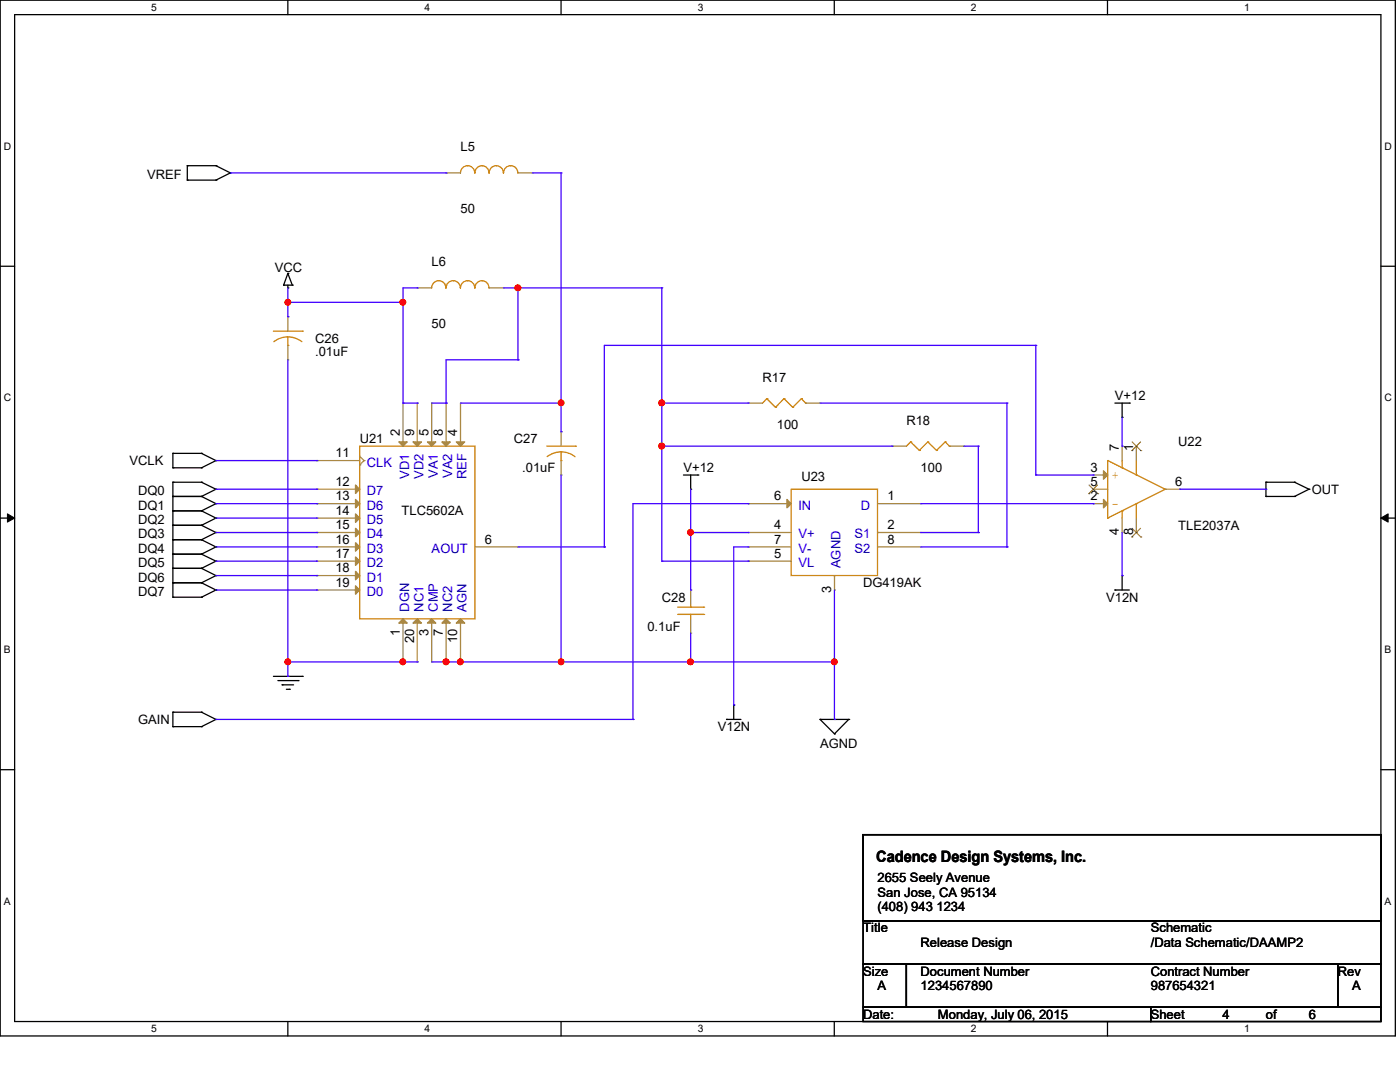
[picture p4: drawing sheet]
<svg xmlns="http://www.w3.org/2000/svg" width="279mm" height="216mm" viewBox="0 0 279 216" stroke-linecap="round" stroke-linejoin="round" font-family="sans-serif">
<path d="M0 0h278.5v206.7h-278.5zM2.9 2.9h272.7v200.9h-272.7z" fill="none" stroke="#000" stroke-width=".25"/>
<g fill="#fff">
<path d="M30.2 .3h1.1v2.3h-1.1z"/>
<path d="M30.2 204.1h1.1v2.3h-1.1z"/>
</g>
<path d="M57.4 0v2.9M57.4 203.8v2.9" fill="none" stroke="#000" stroke-width=".25"/>
<g fill="#fff">
<path d="M84.7 .3h1.1v2.3h-1.1z"/>
<path d="M84.7 204.1h1.1v2.3h-1.1z"/>
</g>
<path d="M112 0v2.9M112 203.8v2.9" fill="none" stroke="#000" stroke-width=".25"/>
<g fill="#fff">
<path d="M139.2 .3h1.1v2.3h-1.1z"/>
<path d="M139.2 204.1h1.1v2.3h-1.1z"/>
</g>
<path d="M166.5 0v2.9M166.5 203.8v2.9" fill="none" stroke="#000" stroke-width=".25"/>
<g fill="#fff">
<path d="M193.8 .3h1.1v2.3h-1.1z"/>
<path d="M193.8 204.1h1.1v2.3h-1.1z"/>
</g>
<path d="M221 0v2.9M221 203.8v2.9" fill="none" stroke="#000" stroke-width=".25"/>
<g fill="#fff">
<path d="M248.3 .3h1.1v2.3h-1.1z"/>
<path d="M248.3 204.1h1.1v2.3h-1.1z"/>
<path d="M.8 28h1.4v2.3h-1.4z"/>
<path d="M276.3 28h1.4v2.3h-1.4z"/>
<path d="M.8 78.2h1.4v2.3h-1.4z"/>
<path d="M276.3 78.2h1.4v2.3h-1.4z"/>
</g>
<path d="M0 53.1h2.9M275.6 53.1h2.9" fill="none" stroke="#000" stroke-width=".25"/>
<g fill="#fff">
<path d="M.8 128.5h1.3v2.2h-1.3z"/>
<path d="M276.3 128.5h1.3v2.2h-1.3z"/>
</g>
<path d="M0 103.4h2.9M275.6 103.4h2.9" fill="none" stroke="#000" stroke-width=".25"/>
<path d="M1.5 102.5l1.4 .9-1.4 .8zM275.6 103.4l1.4-.9v1.7z" fill="#000" stroke="#000" stroke-width=".2"/>
<g fill="#fff">
<path d="M.8 178.7h1.3v2.2h-1.3z"/>
<path d="M276.3 178.7h1.3v2.2h-1.3z"/>
</g>
<g fill="none" stroke="#000" stroke-width=".25">
<path d="M37.4 35.9h.1M37.4 33.1h.1M37.4 33.1h5.7M37.4 35.9h5.7M37.4 33.1v2.8M43.1 33.1h.1M43.1 35.9h.1M43.1 33.1l2.9 1.4M46 34.5h.1M46 34.5l-2.9 1.4M56.6 56.9h.1M56.6 56.9h1.7"/>
<path d="M57.4 57.4h.1M57.4 54.6h.1M57.4 56.9v.5M57.4 54.6l-.8 2.3M57.4 54.6l.9 2.3M58.3 56.9h.1M34.5 99.1h.1M34.5 96.2h.1M34.5 93.3h.1M34.5 90.5h.1M34.5 96.2h5.7M34.5 99.1h5.7"/>
<path d="M34.5 90.5v2.8M34.5 96.2v23M34.5 90.5h5.7M34.5 93.3h5.7M40.2 96.2h.1M40.2 99.1h.1M40.2 90.5h.1M40.2 93.3h.1M40.2 96.2l2.9 1.4M40.2 90.5l2.9 1.4M40.2 99.1l2.9 1.4M43.1 97.6h.1"/>
<path d="M43.1 91.9h.1M43.1 97.6l-2.9 1.5M43.1 91.9l-2.9 1.4M136.4 94.8h2.9M137.8 97.6h.1M137.8 94.8v2.8M139.3 94.8h.1M222.5 80.4h2.9M223.9 83.3h.1M223.9 80.4v2.9M225.4 80.4h.1M252.6 99.1h.1"/>
<path d="M252.6 96.2h.1M252.6 96.2h5.8M252.6 99.1h5.8M252.6 96.2v2.9M258.4 96.2h.1M258.4 99.1h.1M258.4 96.2l2.8 1.4M261.2 97.6h.1M261.2 97.6l-2.8 1.5M34.5 107.7h.1M34.5 104.8h.1M34.5 101.9h.1"/>
<path d="M34.5 113.4h.1M34.5 110.6h.1M34.5 116.3h.1M34.5 119.2h.1M34.5 104.8h5.7M34.5 107.7h5.7M34.5 101.9h5.7M34.5 110.6h5.7M34.5 113.4h5.7M34.5 116.3h5.7M34.5 119.2h5.7M40.2 104.8h.1"/>
<path d="M40.2 107.7h.1M40.2 101.9h.1M40.2 110.6h.1M40.2 113.4h.1M40.2 116.3h.1M40.2 119.2h.1M40.2 104.8l2.9 1.5M40.2 101.9l2.9 1.5M40.2 110.6l2.9 1.4M40.2 107.7l2.9 1.4M40.2 113.4l2.9 1.5M40.2 116.3l2.9 1.4"/>
<path d="M43.1 106.3h.1M43.1 103.4h.1M43.1 112h.1M43.1 109.1h.1M43.1 114.9h.1M43.1 100.5h.1M43.1 117.7h.1M43.1 106.3l-2.9 1.4M43.1 103.4l-2.9 1.4M43.1 112l-2.9 1.4M43.1 109.1l-2.9 1.5M43.1 114.9l-2.9 1.4"/>
<path d="M43.1 100.5l-2.9 1.4M43.1 117.7l-2.9 1.5M222.5 117.7h.1M222.5 117.7h2.9M223.9 114.9h.1M223.9 114.9v2.8M54.6 135h5.7M55.5 135.8h4M56.3 136.7h.1M56.3 136.7h2.3M57.1 137.5h.6M57.7 137.5h.1"/>
<path d="M59.5 135.8h.1M60.3 135h.1M0 153.6h2.9M34.5 145h.1M34.5 142.1h.1M34.5 142.1v2.9M34.5 142.1h5.7M34.5 145h5.7M40.2 142.1h.1M40.2 145h.1M40.2 142.1l2.9 1.5M43.1 143.6h.1"/>
<path d="M43.1 143.6l-2.9 1.4M145 143.6h.1M145 143.6h2.9M146.4 140.7h.1M146.4 140.7v2.9M163.7 143.6h.1M163.7 143.6h5.7M163.7 143.6l2.8 2.8M166.5 146.4h.1M169.4 143.6h.1M169.4 143.6l-2.9 2.8M275.6 153.6h2.9"/>
<path d="M172.3 166.5h103.3v17.2h-103.3zM172.3 183.7h103.3v8.7h-103.3zM172.3 192.4h8.6v8.6h-8.6zM180.9 192.4h86.1v8.6h-86.1zM267 192.4h8.6v8.6h-8.6zM172.3 201h57.4v2.8h-57.4zM229.7 201h45.9v2.8h-45.9z"/>
</g>
<g fill="none" stroke="#cc8006" stroke-width=".25">
<path d="M91.9 34.5a1.42 1.42 0 0 1 1.4-1.4 1.42 1.42 0 0 1 1.4 1.4M94.8 34.5a1.42 1.42 0 0 1 1.4-1.4 1.41 1.41 0 0 1 1.4 1.4M97.6 34.5a1.42 1.42 0 0 1 1.5-1.4 1.42 1.42 0 0 1 1.4 1.4M100.5 34.5a1.42 1.42 0 0 1 1.4-1.4 1.42 1.42 0 0 1 1.4 1.4M91.9 57.4a1.42 1.42 0 0 0-1.4-1.4 1.5 1.5 0 0 0-1.5 1.4 1.42 1.42 0 0 0-1.4-1.4 1.42 1.42 0 0 0-1.5 1.4M94.7 57.4a1.42 1.42 0 0 0-1.4-1.4 1.42 1.42 0 0 0-1.4 1.4M97.6 57.4a1.41 1.41 0 0 0-1.4-1.4 1.42 1.42 0 0 0-1.4 1.4M54.6 66.1h5.7M57.4 68.9h.1M57.4 67.2l1.5 .3 1.3 .7M57.4 67.2l-1.4 .3-1.3 .7M57.4 67.2v1.7"/>
<path d="M60.3 66.1h.1M153 79.5h.1M153 79.5l-.8 .9M153 79.5l1.8 1.8M156.5 79.5h.1M156.5 79.5l-1.7 1.8M156.5 79.5l1.7 1.8M159.9 79.5h.1M159.9 79.5l-1.7 1.8M159.9 79.5l.9 .9M71.8 89h23v34.5h-23zM109.1 89h5.8"/>
<path d="M112 91.9h.1M112 90.2l1.4 .2 1.4 .7M112 90.2l-1.5 .2-1.3 .7M112 90.2v1.7M114.9 89h.1M154.8 81.3h.1M157.9 97.6h17.2v17.3h-17.2zM158.2 81.3h.1M160.8 80.4h.1M181.7 88.2h.1M181.7 88.2l-.8 .8M181.7 88.2l1.8 1.7"/>
<path d="M183.5 89.9h.1M185.2 88.2h.1M185.2 88.2l-1.7 1.7M185.2 88.2l1.7 1.7M186.9 89.9h.1M188.6 88.2h.1M188.6 88.2l-1.7 1.7M188.6 88.2l.9 .8M189.5 89h.1M221.1 91.9h.1M221.1 91.9v11.5M221.1 91.9l11.4 5.7"/>
<path d="M223.9 93.3h.1M223.9 91.9v1.4M226.8 94.8h.1M226.8 91.9v2.9M232.5 97.6h.1M232.5 97.6l-11.4 5.8M221.1 103.4h.1M223.9 101.9h.1M223.9 101.9v1.5M226.8 100.5h.1M226.8 100.5v2.9M135.3 122.6h5.1"/>
<path d="M135.3 121.2h5.1M137.8 121.2h.1M137.8 122.6h.1M137.8 120.6v.6M137.8 122.6v.9M140.4 122.6h.1M140.4 121.2h.1"/>
</g>
<g fill="#a84" stroke="#a84" stroke-width=".25">
<path d="M220.2 93.9l.9 .9-.9 .8z"/>
<path d="M220.2 99.7l.9 .8-.9 .8z"/>
<path d="M157.1 99.7l.8 .8-.8 .8z"/>
<path d="M71 96.8l.8 .8-.8 .9z"/>
<path d="M71 99.7l.8 .8-.8 .8z"/>
<path d="M71 102.5l.8 .9-.8 .8z"/>
<path d="M71 105.4l.8 .9-.8 .8z"/>
<path d="M71 108.3l.8 .8-.8 .9z"/>
<path d="M71 111.1l.8 .9-.8 .8z"/>
<path d="M71 114l.8 .9-.8 .8z"/>
<path d="M71 116.9l.8 .8-.8 .9z"/>
<path d="M79.6 88.2h1.7l-.9 .8z"/>
<path d="M82.4 88.2h1.7l-.8 .8z"/>
<path d="M85.3 88.2h1.7l-.9 .8z"/>
<path d="M88.2 88.2h1.7l-.9 .8z"/>
<path d="M91.1 88.2h1.7l-.9 .8z"/>
<path d="M79.6 124.3l.8-.8 .9 .8z"/>
<path d="M82.4 124.3l.9-.8 .8 .8z"/>
<path d="M85.3 124.3l.8-.8 .9 .8z"/>
<path d="M88.2 124.3l.8-.8 .9 .8z"/>
<path d="M91.9 123.5l.9 .8h-1.7z"/>
</g>
<g fill="none" stroke="#a84" stroke-width=".25">
<path d="M89 34.5h.1M89 34.5h2.9M103.4 34.5h2.9M106.3 34.5h.1M83.3 57.4h.1M83.3 57.4h2.8M97.6 57.4h2.9M100.5 57.4h.1M57.4 63.2h.1M57.4 71.8h.1M57.4 63.2v2.9M57.4 68.9v2.9"/>
<path d="M63.2 97.6h.1M63.2 91.9h.1M63.2 97.6h8.6M63.2 91.9h8.6M71.8 92.8h.1M71.8 91.1l.8 .8M72.6 91.9h.1M72.6 91.9l-.8 .9M80.4 80.4h.1M80.4 80.4v8.6M83.3 80.4h.1M83.3 80.4v8.6"/>
<path d="M86.1 80.4h.1M86.1 80.4v8.6M89 80.4h.1M89 80.4v8.6M91.9 80.4h.1M91.9 80.4v8.6M112 86.1h.1M112 94.8h.1M112 86.1v2.9M112 91.9v2.9M149.3 80.4h.1M149.3 80.4h2.9"/>
<path d="M160.8 80.4h2.9M163.7 80.4h.1M178 89h.1M178 89h2.9M189.5 89h2.9M192.4 89h.1M218.2 94.8h.1M218.2 97.6h.1M218.2 94.8h2.9M218.2 97.6h2.9M223.9 89h.1M223.9 89v2.9"/>
<path d="M226.8 89h.1M226.8 89v2.9M232.5 97.6h2.9M235.4 97.6h.1M63.2 100.5h.1M63.2 103.4h.1M63.2 106.3h.1M63.2 109.1h.1M63.2 112h.1M63.2 114.9h.1M63.2 117.7h.1M63.2 100.5h8.6"/>
<path d="M63.2 112h8.6M63.2 106.3h8.6M63.2 109.1h8.6M63.2 103.4h8.6M63.2 114.9h8.6M63.2 117.7h8.6M94.8 109.1h8.6M103.4 109.1h.1M137.8 117.7h.1M137.8 117.7v2.9M149.3 112h.1M149.3 100.5h.1"/>
<path d="M149.3 106.3h.1M149.3 109.1h.1M149.3 100.5h8.6M149.3 112h8.6M149.3 106.3h8.6M149.3 109.1h8.6M166.5 117.7h.1M166.5 114.9v2.8M175.1 100.5h8.6M175.1 106.3h8.6M175.1 109.1h8.6M183.7 100.5h.1"/>
<path d="M183.7 106.3h.1M183.7 109.1h.1M218.2 100.5h.1M218.2 100.5h2.9M223.9 106.3h.1M223.9 103.4v2.9M226.8 106.3h.1M226.8 103.4v2.9M80.4 132.1h.1M80.4 123.5v8.6M83.3 132.1h.1M83.3 123.5v8.6"/>
<path d="M86.1 132.1h.1M86.1 123.5v8.6M89 132.1h.1M89 123.5v8.6M91.9 132.1h.1M91.9 123.5v8.6M137.8 126.3h.1M137.8 123.5v2.8"/>
</g>
<path d="M217.3 98.5h.1M217.3 96.8l1.8 1.7M219 96.8l-1.7 1.7M219.1 98.5h.1M225.9 89.9h.1M225.9 88.2l1.8 1.7M227.6 88.2l-1.7 1.7M227.7 89.9h.1M225.9 107.1h.1M225.9 105.4l1.8 1.7M227.6 105.4l-1.7 1.7M227.7 107.1h.1" fill="none" stroke="#804000" stroke-width=".2"/>
<g fill="none" stroke="#4200ff" stroke-width=".25">
<path d="M46 34.5h43M89 34.5h.1M106.3 34.5h5.7M112 34.5h.1M112 34.5v51.6M57.4 57.4v5.8M83.3 57.4h.1M83.3 57.4h-2.9v23M100.5 57.4h31.6M103.4 57.4h.1M103.4 57.4v14.4M132.1 57.4h.1"/>
<path d="M132.1 57.4v54.6M57.4 63.2h.1M57.4 60.3h.1M57.4 71.8v63.2M57.4 60.3h23M80.4 60.3h.1M103.4 71.8h.1M103.4 71.8h-14.4v8.6M206.7 68.9h.1M206.7 68.9h-86.1v40.2M206.7 68.9v25.9M43.1 97.6h20.1"/>
<path d="M43.1 91.9h20.1M63.2 97.6h.1M63.2 91.9h.1M80.4 80.4h.1M80.4 80.4h2.9M83.3 80.4h.1M86.1 80.4h2.9M89 80.4h.1M91.9 80.4h20.1M112 80.4h.1M112 86.1h.1M112 94.8v37.3"/>
<path d="M132.1 80.4h.1M132.1 89h.1M132.1 80.4h17.2M132.1 89h45.9M137.8 97.6v20.1M149.3 80.4h.1M163.7 80.4h37.3M178 89h.1M192.4 89h2.8M195.2 89h.1M195.2 89v17.3M201 80.4h.1"/>
<path d="M201 80.4v28.7M206.7 94.8h.1M206.7 94.8h11.5M218.2 94.8h.1M223.9 89h.1M223.9 83.3v5.7M235.4 97.6h17.2M252.6 97.6h.1M43.1 109.1h20.1M43.1 112h20.1M43.1 100.5h20.1M43.1 114.9h20.1"/>
<path d="M43.1 103.4h20.1M43.1 117.7h20.1M43.1 106.3h20.1M63.2 109.1h.1M63.2 112h.1M63.2 100.5h.1M63.2 114.9h.1M63.2 103.4h.1M63.2 117.7h.1M63.2 106.3h.1M103.4 109.1h17.2M120.6 109.1h.1"/>
<path d="M132.1 112h.1M132.1 112h17.2M137.8 117.7h.1M137.8 106.3h.1M137.8 106.3h11.5M149.3 112h.1M149.3 100.5h.1M149.3 106.3h.1M149.3 109.1h.1M149.3 109.1h-2.9v31.6M149.3 100.5h-23v43.1M166.5 117.7v25.9"/>
<path d="M183.7 109.1h17.3M183.7 100.5h34.5M183.7 106.3h11.5M195.2 106.3h.1M201 109.1h.1M218.2 100.5h.1M223.9 114.9h.1M223.9 106.3v8.6M57.4 132.1h.1M57.4 135h.1M57.4 132.1h25.9M80.4 132.1h.1"/>
<path d="M83.3 132.1h.1M86.1 132.1h80.4M89 132.1h.1M91.9 132.1h.1M112 132.1h.1M137.8 132.1h.1M137.8 126.3v5.8M166.5 132.1h.1M43.1 143.6h83.2M126.3 143.6h.1M146.4 140.7h.1M166.5 143.6h.1"/>
</g>
<g fill="#f00" stroke="#f00" stroke-width=".25">
<circle cx="57.4" cy="132.1" r=".55"/>
<circle cx="103.4" cy="57.4" r=".56"/>
<circle cx="80.4" cy="132.1" r=".55"/>
<circle cx="137.8" cy="132.1" r=".55"/>
<circle cx="166.5" cy="132.1" r=".55"/>
<circle cx="112" cy="80.4" r=".55"/>
<circle cx="89" cy="132.1" r=".56"/>
<circle cx="112" cy="132.1" r=".55"/>
<circle cx="57.4" cy="60.3" r=".55"/>
<circle cx="80.4" cy="60.3" r=".55"/>
<circle cx="132.1" cy="80.4" r=".56"/>
<circle cx="132.1" cy="89" r=".56"/>
<circle cx="137.8" cy="106.2" r=".55"/>
<circle cx="91.9" cy="132.1" r=".55"/>
</g>
<text font-size="3.1" x="174.8" y="172">Cadence Design Systems, Inc.</text>
<g font-size="2.6">
<text x="29.3" y="35.7">VREF</text>
<text x="91.9" y="30.2">L5</text>
<text x="91.9" y="42.5">50</text>
<text x="86.1" y="53.2">L6</text>
<text x="54.9" y="54.3">VCC</text>
<text x="86.1" y="65.5">50</text>
<text x="62.9" y="68.4">C26</text>
<text x="62.9" y="71">.01uF</text>
<text x="152.2" y="76.2">R17</text>
<text x="222.5" y="79.9">V+12</text>
<text x="71.8" y="88.5">U21</text>
<text x="79.8" y="87" transform="rotate(-90 79.8 87)">2</text>
<text x="82.6" y="87" transform="rotate(-90 82.6 87)">9</text>
<text x="85.5" y="87" transform="rotate(-90 85.5 87)">5</text>
<text x="88.4" y="87" transform="rotate(-90 88.4 87)">8</text>
<text x="91.3" y="87" transform="rotate(-90 91.3 87)">4</text>
<text x="102.5" y="88.5">C27</text>
<text x="155" y="85.6">100</text>
<text x="180.9" y="84.8">R18</text>
<text x="223.3" y="89.9" transform="rotate(-90 223.3 89.9)">7</text>
<text x="226.1" y="89.9" transform="rotate(-90 226.1 89.9)">1</text>
<text x="235.1" y="89.1">U22</text>
<text x="25.9" y="92.8">VCLK</text>
<text x="66.9" y="91.3">11</text>
<text x="104.2" y="94.2">.01uF</text>
<text x="136.4" y="94.2">V+12</text>
<text x="159.9" y="95.9">U23</text>
<text x="183.7" y="94.2">100</text>
<text x="217.6" y="94.1">3</text>
<text x="27.6" y="98.8">DQ0</text>
<text x="27.6" y="101.7">DQ1</text>
<text x="66.9" y="97">12</text>
<text x="66.9" y="99.9">13</text>
<text x="154.5" y="99.9">6</text>
<text x="177.1" y="99.9">1</text>
<text x="217.6" y="99.9">2</text>
<text x="217.6" y="97">5</text>
<text x="234.5" y="97">6</text>
<text x="261.8" y="98.6">OUT</text>
<text x="27.6" y="107.4">DQ3</text>
<text x="27.6" y="104.6">DQ2</text>
<text x="66.9" y="102.7">14</text>
<text x="66.9" y="105.6">15</text>
<text x="80.1" y="102.8">TLC5602A</text>
<text x="154.5" y="105.6">4</text>
<text x="177.1" y="105.6">2</text>
<text x="223.3" y="106.8" transform="rotate(-90 223.3 106.8)">4</text>
<text x="226.1" y="106.8" transform="rotate(-90 226.1 106.8)">8</text>
<text x="235.1" y="105.7">TLE2037A</text>
<text x="27.6" y="113.2">DQ5</text>
<text x="27.6" y="110.3">DQ4</text>
<text x="66.9" y="108.5">16</text>
<text x="66.9" y="111.3">17</text>
<text x="96.8" y="108.5">6</text>
<text x="154.5" y="111.3">5</text>
<text x="154.5" y="108.5">7</text>
<text x="177.1" y="108.5">8</text>
<text x="27.6" y="116">DQ6</text>
<text x="27.6" y="118.9">DQ7</text>
<text x="66.9" y="114.2">18</text>
<text x="66.9" y="117.1">19</text>
<text x="165.9" y="118.3" transform="rotate(-90 165.9 118.3)">3</text>
<text x="172.3" y="117.2">DG419AK</text>
<text x="129.2" y="125.8">0.1uF</text>
<text x="132.1" y="120.1">C28</text>
<text x="220.8" y="120.1">V12N</text>
<text x="79.8" y="126.9" transform="rotate(-90 79.8 126.9)">1</text>
<text x="82.6" y="128.4" transform="rotate(-90 82.6 128.4)">20</text>
<text x="85.5" y="126.9" transform="rotate(-90 85.5 126.9)">3</text>
<text x="88.4" y="126.9" transform="rotate(-90 88.4 126.9)">7</text>
<text x="91.3" y="128.4" transform="rotate(-90 91.3 128.4)">10</text>
<text x="27.6" y="144.4">GAIN</text>
<text x="143.3" y="145.9">V12N</text>
<text x="163.7" y="149.4">AGND</text>
<text x="175.1" y="176">2655 Seely Avenue</text>
<text x="175.1" y="178.9">San Jose, CA 95134</text>
<text x="175.1" y="181.8">(408) 943 1234</text>
<text x="172.3" y="186.1">Title</text>
<text x="183.7" y="188.9">Release Design</text>
<text x="229.7" y="186.1">Schematic</text>
<text x="229.7" y="188.9">/Data Schematic/DAAMP2</text>
<text x="172.3" y="194.7">Size</text>
<text x="175.1" y="197.6">A</text>
<text x="183.7" y="194.7">Document Number</text>
<text x="183.7" y="197.6">1234567890</text>
<text x="229.7" y="194.7">Contract Number</text>
<text x="229.7" y="197.6">987654321</text>
<text x="267" y="194.7">Rev</text>
<text x="269.8" y="197.6">A</text>
<text x="172.3" y="203.3">Date:</text>
<text x="187.2" y="203.3">Monday, July 06, 2015</text>
<text x="229.7" y="203.3">Sheet</text>
<text x="244" y="203.3">4</text>
<text x="252.6" y="203.3">of</text>
<text x="261.2" y="203.3">6</text>
</g>
<g font-size="2.6" fill="#00c">
<text x="73.2" y="93.1">CLK</text>
<text x="81.7" y="95.5" transform="rotate(-90 81.7 95.5)">VD1</text>
<text x="84.5" y="95.5" transform="rotate(-90 84.5 95.5)">VD2</text>
<text x="87.4" y="95.4" transform="rotate(-90 87.4 95.4)">VA1</text>
<text x="90.3" y="95.4" transform="rotate(-90 90.3 95.4)">VA2</text>
<text x="93.1" y="95.6" transform="rotate(-90 93.1 95.6)">REF</text>
<text x="73.2" y="98.8">D7</text>
<text x="73.2" y="101.7">D6</text>
<text x="159.3" y="101.7">IN</text>
<text x="171.8" y="101.7">D</text>
<text x="73.2" y="104.6">D5</text>
<text x="73.2" y="107.4">D4</text>
<text x="159.3" y="107.4">V+</text>
<text x="170.5" y="107.4">S1</text>
<text x="73.2" y="110.3">D3</text>
<text x="73.2" y="113.2">D2</text>
<text x="86.1" y="110.3">AOUT</text>
<text x="159.3" y="113.2">VL</text>
<text x="159.3" y="110.3">V-</text>
<text x="167.8" y="113.4" transform="rotate(-90 167.8 113.4)">AGND</text>
<text x="170.5" y="110.3">S2</text>
<text x="73.2" y="116">D1</text>
<text x="73.2" y="118.9">D0</text>
<text x="81.7" y="122" transform="rotate(-90 81.7 122)">DGN</text>
<text x="84.5" y="122" transform="rotate(-90 84.5 122)">NC1</text>
<text x="87.4" y="122" transform="rotate(-90 87.4 122)">CMP</text>
<text x="90.3" y="122" transform="rotate(-90 90.3 122)">NC2</text>
<text x="93.1" y="122" transform="rotate(-90 93.1 122)">AGN</text>
</g>
<g font-size="2.6" fill="#cc8006">
<text x="221.9" y="95.7">+</text>
<text x="221.9" y="101.4">-</text>
</g>
<g font-size="2.1">
<text x="30.2" y="2.2">5</text>
<text x="84.7" y="2.2">4</text>
<text x="139.2" y="2.2">3</text>
<text x="193.8" y="2.2">2</text>
<text x="248.3" y="2.2">1</text>
<text x=".8" y="29.8">D</text>
<text x="276.3" y="29.8">D</text>
<text x=".8" y="80.1">C</text>
<text x="276.3" y="80.1">C</text>
<text x=".8" y="130.3">B</text>
<text x="276.3" y="130.3">B</text>
<text x=".8" y="180.5">A</text>
<text x="276.3" y="180.5">A</text>
<text x="30.2" y="206">5</text>
<text x="84.7" y="206">4</text>
<text x="139.2" y="206">3</text>
<text x="193.8" y="206">2</text>
<text x="248.3" y="206">1</text>
</g>
</svg>
